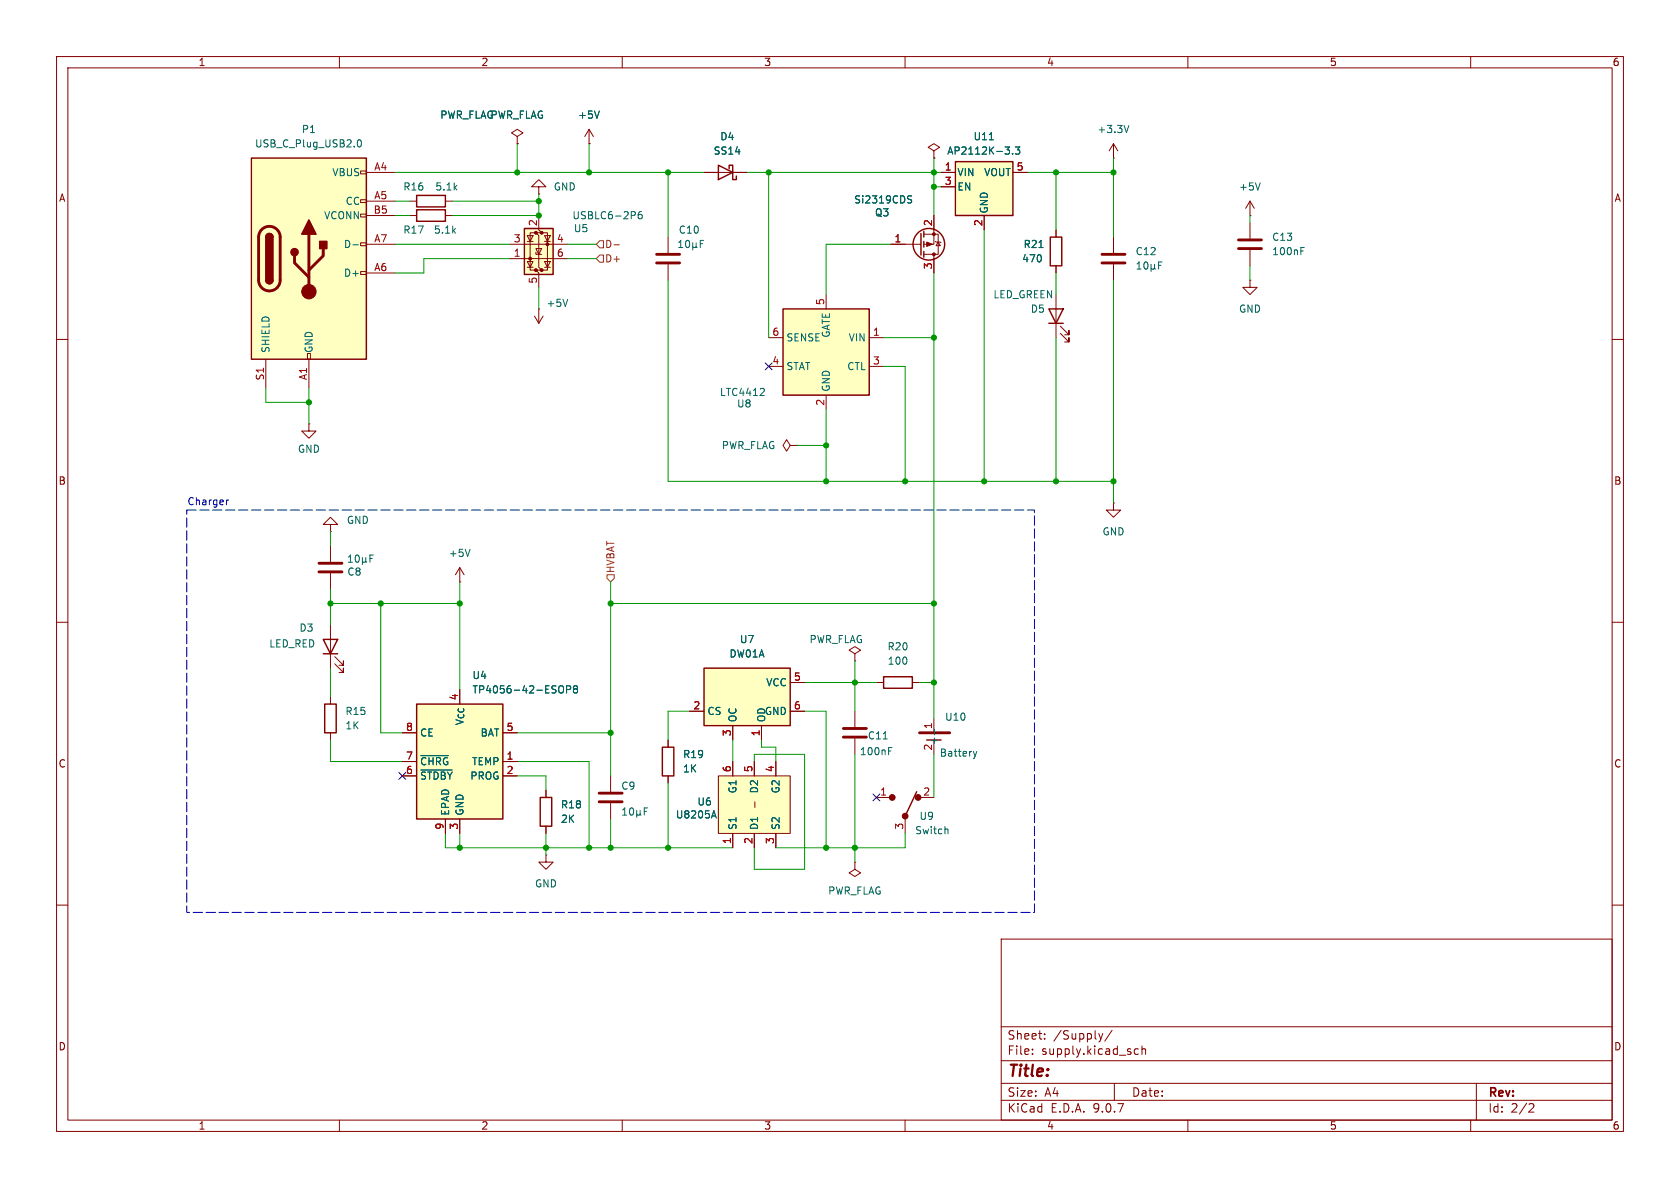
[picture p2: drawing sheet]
<svg xmlns="http://www.w3.org/2000/svg" width="297mm" height="210mm" viewBox="0 0 297 210" stroke-linecap="round" stroke-linejoin="round" font-family="sans-serif">
<g fill="none" stroke="#840000" stroke-width=".18">
<path d="M10 10h277v190h-277zM12 12h273v186h-273zM60 10v2M110 10v2M160 10v2M210 10v2M260 10v2M10 60h2M285 60h2M58.4 92.7h1.3l-1.3-1.3-1.3 1.3h1.3v1.3M58.4 94h.1M58.4 96.5v2.8"/>
<path d="M10 110h2M58.4 101.3v2.8M58.4 110.5v7.6M59.2 117.3l1.5 1.6v-.8v.8h-.8M59.2 116.1l1.5 1.5v-.8v.8h-.8M285 110h2M118.1 130.8v1.3M118.1 137.2v1.2M154.9 141h2.6M160 144.8v2.5M162.6 141h2.5M10 160h2"/>
<path d="M177 166h108v32h-108zM285 160h2M60 198v2M110 198v2M160 198v2M177 194.5h108M177 191.5h108M177 187.5h108M177 181.5h108M182.5 186.3v.1M182.5 185.5v.1M184.7 183.6v.1"/>
<path d="M184.7 182.8v.1M194.2 182.7l.4 1M194.6 183.7l-.1 .4M195 182.7l-.4 1M196.6 182.1l-1.3 2M197 191.5v3M200.5 186.1l.3 .3 .4-.1M201.2 185.5l-.4-.1-.3 .3M201.9 185.5l.2-.1 .4 .1v.9M201.9 184.9v1.5M210 198v2M260 198v2"/>
<path d="M261 191.5v6.5M270.5 195.1l.5 .1 .2 .3-1 1.1h1"/>
</g>
<g fill="#840000" stroke="#840000" stroke-width=".18">
<circle cx="157.7" cy="141" r=".51"/>
<circle cx="160" cy="144.3" r=".51"/>
<circle cx="162.3" cy="141" r=".51"/>
</g>
<path d="M57.1 113h2.6l-1.3 2.6zM57.1 115.6h2.6M117.1 132.1h2v5.1h-2zM162.1 140l-2.1 4.3" fill="none" stroke="#840000" stroke-width=".25"/>
<path d="M61.6 99.4h.7M61.6 98.5l.3-.4v1.3M62.9 98.2l.2-.1a.68 .68 0 0 1 .4 .7 .68 .68 0 0 1-.4 .6l-.2-.1-.1-.4zM64.1 99.2l.1 .2h.3l.2-.2M64.1 98.5v1.3M64.7 99.2l.2 .2M64.7 98.5v.7M65.4 98.7h.4M66 98.1h-.6v1.3M167.2 146.5l.4 .2v.7" fill="none" stroke="#006464" stroke-width=".18"/>
<path d="M56.4 99.6h4.1M56.4 101.1h4.1" fill="none" stroke="#840000" stroke-width=".51"/>
<path d="M127 137.2h12.7v10.1h-12.7z" fill="#ffffc2"/>
<g fill="none" stroke="#840000" stroke-width=".18">
<path d="M165.1 38.1v5.1h-1.8M157.5 43.2h5.3M163.3 41.4h2.6v3.6h-2.6M165.1 45v3.3M165.4 42.7l.1 .1h.7l.2 .1M165.9 42.8l.3 .6h-.7zM58.4 123.2v1.3M58.4 129.5v1.3M96.5 139.7v1.3M107.9 137.2v2.8M127 137.2h12.7v10.1h-12.7zM129.5 134.6v2.6"/>
<path d="M133.3 134.6v2.6M137.2 134.6v2.6M96.5 146.1v1.2M107.9 142v2.8M129.5 147.3v2.6M133.3 147.3v2.6M133.4 141.8v.9M137.2 147.3v2.6M151.1 152.4v1.3l1 .6-1 .6-1-.6 1-.6M151.1 152.4h.1"/>
</g>
<g fill="none" stroke="#006464" stroke-width=".18">
<path d="M160.6 35.2l.4 .1 .2 .2-.2 .3-.4 .1M160.6 34.7h.6M110.1 144.1h.7M110.1 143.2l.3-.4v1.3M111.5 142.9l.1-.1a.68 .68 0 0 1 .4 .7 .68 .68 0 0 1-.4 .6 .84 .84 0 0 1-.1-1.2zM112.6 143.9l.1 .2h.3l.2-.2M112.6 143.2v1.3M113.2 143.9l.1 .2M113.2 143.2v.7M113.9 143.4h.4M114.5 142.8h-.6v1.3M125.9 144.2h.6"/>
<path d="M126.2 143.3l.4 1.3"/>
</g>
<g fill="none" stroke="#840000" stroke-width=".25">
<path d="M162.8 41.3v3.8M163.3 40.9v1M163.3 42.7v1M163.3 44.5v1M57.4 124.5h2v5h-2zM95.5 141h2v5.1h-2z"/>
<circle cx="164.2" cy="43.2" r="2.79"/>
</g>
<g fill="#840000" stroke="#840000" stroke-width=".18">
<path d="M163.8 42.8l1 .4-1 .4z"/>
<circle cx="165.1" cy="45" r=".25"/>
<circle cx="165.1" cy="41.4" r=".25"/>
</g>
<path d="M105.9 140.2h4.1M105.9 141.7h4.1" fill="none" stroke="#840000" stroke-width=".51"/>
<path d="M73.7 124.5h15.2v20.3h-15.2z" fill="#ffffc2"/>
<path d="M156.2 119.6h5.1v2.1h-5.1zM73.7 124.5h15.2v20.3h-15.2z" fill="none" stroke="#840000" stroke-width=".25"/>
<g fill="none" stroke="#840000" stroke-width=".18">
<path d="M139.7 78.7l-.6 1.1-.7-1.1 .7-1 .6 1h1.3M141 78.7h.1M196.8 88.9v1.3h1.3l-1.3 1.2-1.2-1.2h1.2M196.8 88.9h.1M81.3 102.9h.1M81.3 100.3v2.6M81.3 100.3l-.8 1.3M81.3 100.3l.7 1.3M71.1 129.5h2.6M71.1 134.6h2.6M71.1 137.2h2.6M88.9 129.5h2.5"/>
<path d="M88.9 134.6h2.5M88.9 137.2h2.5M154.9 120.7h1.3M161.3 120.7h1.3M78.7 144.8v2.5M81.3 144.8v2.5"/>
</g>
<path d="M83.1 97.1l-.4 1.3M74.4 133.6h4.9M74.4 136.1h5.5M99.1 121.2a.43 .43 0 0 1 .5 .5v.4a.43 .43 0 0 1-.5 .4M100.2 121.9l.6-.1 .1-.1-.1-.3-.6-.2v1.3M101.6 121.8l-.2-.3 .2-.3h.3l.2 .3-.2 .3M101.6 121.8l-.2 .2v.4l.2 .1 .4-.1 .1-.1v-.3l-.2-.2M101.6 121.8h.3" fill="none" stroke="#006464" stroke-width=".18"/>
<path d="M124.5 118.1h15.2v10.2h-15.2z" fill="#ffffc2"/>
<path d="M124.5 118.1h15.2v10.2h-15.2z" fill="none" stroke="#840000" stroke-width=".25"/>
<g fill="none" stroke="#840000" stroke-width=".18">
<path d="M54.6 74.9v1.3h1.3l-1.3 1.3-1.3-1.3h1.3M54.6 74.9h.1M151.1 115.6l1-.7-1-.6-1 .6 1 .7v1.2M151.1 116.8h.1M121.9 125.7h2.6M129.5 128.3v2.5M134.6 128.3v2.5M139.7 120.7h2.5M139.7 125.7h2.5M151.1 125.7v2.8M151.1 130.6v2.8M96.5 151.1v1.3h1.3l-1.3 1.3-1.3-1.3h1.3"/>
<path d="M96.5 151.1h.1"/>
</g>
<path d="M149.1 130.3h4.1M149.1 128.8h4.1" fill="none" stroke="#840000" stroke-width=".51"/>
<path d="M156.1 130.6h.8M157.1 132.8h.4M157.1 132.2h.6" fill="none" stroke="#006464" stroke-width=".18"/>
<path d="M138.4 54.6h15.3v15.3h-15.3z" fill="#ffffc2"/>
<path d="M73.7 34.5h5v2.1h-5zM73.7 37.1h5v2h-5zM138.4 54.6h15.3v15.3h-15.3zM163.8 130.8h2.6" fill="none" stroke="#840000" stroke-width=".25"/>
<g fill="none" stroke="#840000" stroke-width=".18">
<path d="M72.4 35.6h1.3M72.4 38.1h1.3M78.7 35.6h1.3M78.7 38.1h1.3M95.2 33h1.3l-1.3-1.2-1.2 1.2h1.2v1.3M95.2 34.3h.1M94.5 55.9l.7 1.3M95.2 54.6h.1M95.2 54.6v2.6M96 55.9l-.8 1.3M135.9 59.7h2.5M146 52.1v2.5"/>
<path d="M153.7 59.7h2.5M135.9 64.8h2.5M146 69.9v2.5M153.7 64.8h2.5M165.1 127v2.5M165.1 130.8v2.6"/>
</g>
<path d="M100.4 52.9l-.5 1.3M134.9 68.7l.2 .2v.3l-.8 .7h.8M165.2 128.9v1M172.1 132.8l.3 .9M172.4 133.7l-.2 .3M172.7 132.8l-.3 .9" fill="none" stroke="#006464" stroke-width=".18"/>
<path d="M162.6 129.5h5.3" fill="none" stroke="#840000" stroke-width=".51"/>
<path d="M44.4 27.9h20.4v35.6h-20.4z" fill="#ffffc2"/>
<g fill="none" stroke="#840000" stroke-width=".18">
<path d="M63.8 30.2h1v.5h-1zM63.8 35.3h1v.5h-1zM63.8 37.8h1v.6h-1zM64.8 30.5h5M64.8 35.6h5M64.8 38.1h5M196.8 27.9h.1M196.8 25.4l-.7 1.3M196.8 25.4l.8 1.3M196.8 25.4v2.5M221 38.1h.1M221 35.6l-.8 1.2"/>
<path d="M221 35.6l.7 1.2M221 35.6v2.5M63.8 42.9h1v.5h-1zM63.8 48h1v.5h-1zM64.8 43.2h5M64.8 48.3h5M186.7 40.6v1.3M186.7 47v1.3M186.7 52.1v7.6M187.5 58.9l1.5 1.6v-.8v.8h-.8M187.5 57.7l1.5 1.5v-.8v.8h-.8M47 63.5v5.1"/>
<path d="M54.4 62.5h.5v1h-.5zM54.6 63.5v5.1"/>
</g>
<path d="M44.4 27.9h20.4v35.6h-20.4zM47 41.9a.64 .64 0 0 1 .6-.6 .64 .64 0 0 1 .7 .6M47 49.5a.64 .64 0 0 0 .6 .7 .64 .64 0 0 0 .7-.7M185.4 54.6h2.6l-1.3 2.6zM185.4 57.2h2.6M185.7 41.9h2v5.1h-2z" fill="none" stroke="#840000" stroke-width=".25"/>
<path d="M46.3 40.6a1.9 1.9 0 0 1 2-.4 1.9 1.9 0 0 1 1.2 1.7v7.6a1.91 1.91 0 0 1-1.9 1.9 1.91 1.91 0 0 1-1.9-1.9v-7.7l.2-.7zM52.1 45.2v1.3l2.5 2.5M54.6 41.4v10.2M57.1 43.9v1.3l-2.5 2.6" fill="none" stroke="#840000" stroke-width=".51"/>
<g fill="#840000" stroke="#840000" stroke-width=".25">
<path d="M47 41.9h1.3v7.6h-1.3z"/>
<path d="M47.2 41.5a.64 .64 0 0 1 .7-.2 .64 .64 0 0 1 .4 .6h-1.3z"/>
<path d="M47 49.5h1.3a.64 .64 0 0 1-.7 .7 .64 .64 0 0 1-.6-.7z"/>
<path d="M54.6 38.9l1.3 2.5h-2.6z"/>
<path d="M56.5 42.7h1.3v1.2h-1.3z"/>
<circle cx="52.1" cy="44.6" r=".63"/>
</g>
<circle cx="54.6" cy="51.6" r="1.27" fill="#840000" stroke="#840000" stroke-width=".18"/>
<path d="M63.3 24.8l.2-.1a.68 .68 0 0 1 .4 .6 .68 .68 0 0 1-.4 .7l-.2-.1-.1-.4zM199.6 22.2l-.5 1.2M222.8 32.3l-.4 1.3M62.4 43.3h1M183.7 43.8h.7" fill="none" stroke="#006464" stroke-width=".18"/>
<path d="M168.9 28.6h10.2v9.5h-10.2z" fill="#ffffc2"/>
<path d="M168.9 28.6h10.2v9.5h-10.2z" fill="none" stroke="#840000" stroke-width=".25"/>
<path d="M166.4 30.5h2.5M166.4 33h2.5M174 38.1v2.5M179.1 30.5h2.5M221 39.4v2.8M196.8 41.9v2.8M196.8 46.7v2.8M221 49.5v1.3h1.2l-1.2 1.3-1.3-1.3h1.3M221 49.5h.1M221 44.2v2.8" fill="none" stroke="#840000" stroke-width=".18"/>
<g fill="none" stroke="#006464" stroke-width=".18">
<path d="M174.9 24.7h.7M177.7 26h.8l-.5 .5M178.4 26.6v.5M179 27.1v.1M179.5 26h.8l-.4 .5 .3 .1v.5l-.2 .1-.5-.1M201 47.6h.7M201 46.7l.4-.4v1.3M202.3 46.4l.2-.1a.68 .68 0 0 1 .5 .6 .68 .68 0 0 1-.5 .7l-.2-.2-.1-.3zM203.5 47.4l.2 .2h.2l.2-.2M203.5 46.7v1.3M204.1 47.4l.2 .2M204.1 46.7v.7"/>
<path d="M204.8 46.9h.4M205.4 46.3h-.6v1.3M230 44.4h.4M230 43.8h.6"/>
</g>
<path d="M194.8 45h4.1M194.8 46.5h4.1M218.9 43.9h4.1M218.9 42.4h4.1" fill="none" stroke="#840000" stroke-width=".51"/>
<path d="M92.7 40.4h5.1v8.1h-5.1z" fill="#ffffc2"/>
<g fill="#840000" stroke="#840000" stroke-width=".18">
<circle cx="93.7" cy="45.7" r=".25"/>
<circle cx="94.7" cy="47.8" r=".25"/>
<circle cx="94.7" cy="41.1" r=".25"/>
<circle cx="95.8" cy="47.8" r=".25"/>
<circle cx="95.8" cy="41.1" r=".25"/>
<circle cx="96.8" cy="43.2" r=".25"/>
</g>
<g fill="none" stroke="#840000" stroke-width=".18">
<path d="M91.4 24.1l1.1-.6-1.1-.6-1 .6 1 .6v1.3M91.4 25.4h.1M95.2 38.1v2.5l.6 .5h-1.1l.5 .6v5.5l.6 .6h-1.1l.5 .5v2.5M104.1 25.4h.1M104.1 22.9l-.7 1.2M104.1 22.9l.8 1.2M104.1 22.9v2.5M124.5 30.5h7.6M165.1 26.7l1-.7-1-.6-1 .6 1 .7v1.2M165.1 27.9h.1M165.1 38.1v2.5M166.4 30.5h2.5"/>
<path d="M166.4 33h2.5M174 38.1v2.5M179.1 30.5h2.5M90.2 45.7h10.1M90.2 43.2h10.1M93.2 46.2h1l-.5 1zM93.2 41.7h1l-.5 1zM93.2 42.7h1M93.2 47.2h1M94.7 44.6v.4h1.1M94.7 43.9h1.1l-.6 1.1zM94.7 41.1h-1v6.7h1"/>
<path d="M95.8 41.1h1v6.7h-1M96.3 46.2h1l-.5 1zM96.3 41.7h1l-.5 1zM96.3 42.7h1M96.3 47.2h1M118.1 41.9v2.8M118.1 46.7v2.8M157.5 43.2h2.5M165.1 45.7v2.6M186.7 40.6v1.3M186.7 47v1.3M71.1 129.5h2.6"/>
<path d="M71.1 134.6h2.6M71.1 137.2h2.6M88.9 129.5h2.5M88.9 134.6h2.5M88.9 137.2h2.5M96.5 139.7v1.3M118.1 130.8v1.3M118.1 137.2v1.2M121.9 125.7h2.6M129.5 128.3v2.5M129.5 134.6v2.6M133.3 134.6v2.6"/>
<path d="M134.6 128.3v2.5M137.2 134.6v2.6M139.7 120.7h2.5M139.7 125.7h2.5M78.7 144.8v2.5M81.3 144.8v2.5M96.5 146.1v1.2M129.5 147.3v2.6M133.3 147.3v2.6M137.2 147.3v2.6"/>
</g>
<path d="M127 29.2l2.5 1.3-2.5 1.3zM128.9 29.8v-.6h.6v2.6h.7v-.7M92.7 40.4h5.1v8.1h-5.1z" fill="none" stroke="#840000" stroke-width=".25"/>
<g fill="none" stroke="#006464" stroke-width=".18">
<path d="M106 19.6l-.5 1.3M112.2 37.5l.1 .2-.1 .3M113.4 37.4l-.3 .1a.86 .86 0 0 0 0 1.2l.4-.1v-.5l-.2-.2-.4 .1-.1 .1M160.6 35.2l.4 .1 .2 .2-.2 .3-.4 .1M160.6 34.7h.6M174.9 24.7h.7M177.7 26h.8l-.5 .5M178.4 26.6v.5M179 27.1v.1M179.5 26h.8l-.4 .5 .3 .1v.5l-.2 .1-.5-.1M120 43.8h.7M120 42.9l.3-.4v1.3"/>
<path d="M121.4 42.6l.1-.1a.68 .68 0 0 1 .4 .6 .68 .68 0 0 1-.4 .7 .84 .84 0 0 1-.1-1.2zM122.5 43.6l.1 .2h.3l.2-.2M122.5 42.9v1.3M123.1 43.6l.2 .2M123.1 42.9v.7M123.8 43.1h.4M124.4 42.5h-.6v1.3M183.7 43.8h.7M74.4 133.6h4.9M74.4 136.1h5.5M99.1 121.2a.43 .43 0 0 1 .5 .5v.4a.43 .43 0 0 1-.5 .4M100.2 121.9l.6-.1 .1-.1-.1-.3-.6-.2v1.3"/>
<path d="M101.6 121.8l-.2-.3 .2-.3h.3l.2 .3-.2 .3M101.6 121.8l-.2 .2v.4l.2 .1 .4-.1 .1-.1v-.3l-.2-.2M101.6 121.8h.3M125.9 144.2h.6M126.2 143.3l.4 1.3"/>
</g>
<path d="M116.1 45h4M116.1 46.5h4" fill="none" stroke="#840000" stroke-width=".51"/>
<path d="M106 45.1h.7v1.3h-.7l-.6-.7zM106 42.5h.7v1.3h-.7l-.6-.6zM108.5 43.3h1M107.3 101.6h1.3v.6l-.7 .7-.6-.7z" fill="none" stroke="#725600" stroke-width=".18"/>
<g fill="none" stroke="#009600" stroke-width=".18">
<path d="M69.8 30.5h54.7M69.8 38.1h2.6M69.8 35.6h2.6M80 35.6h15.2M91.4 25.4v5.1M95.2 34.3v3.8h-15.2M104.1 25.4v5.1M118.1 30.5v11.4M132.1 30.5h34.3M135.9 30.5v29.2M165.1 27.9v10.2M165.1 33h1.3"/>
<path d="M181.6 30.5h15.2M186.7 30.5v10.1M196.8 27.9v14M221 38.1v1.3M69.8 43.2h20.4M90.2 45.7h-15.3v2.6h-5.1M95.2 50.8v3.8M100.3 43.2h5.1M100.3 45.7h5.1M118.1 49.5v35.6h78.7M156.2 59.7h8.9M157.5 43.2h-11.5v8.9"/>
<path d="M165.1 48.3v78.7M174 40.6v44.5M186.7 48.3v3.8M186.7 59.7v25.4M196.8 49.5v39.4M221 47v2.5M47 68.6v2.5h7.6M54.6 68.6v6.3M141 78.7h5M146 72.4v12.7M156.2 64.8h3.8v20.3M58.4 94v2.5"/>
<path d="M58.4 106.7h22.9M58.4 104.1v6.4M58.4 118.1v5.1M67.3 106.7v22.8h3.8M81.3 102.9v19M107.9 106.7h57.2M107.9 102.9v34.3M151.1 116.8v8.9M58.4 130.8v3.8h12.7M91.4 137.2h5.1v2.5M91.4 129.5h16.5M91.4 134.6h12.7v15.3"/>
<path d="M118.1 138.4v11.5M121.9 125.7h-3.8v5.1M129.5 130.8v3.8M133.3 134.6v-1.2h8.9v20.3h-8.9v-3.8M134.6 130.8v1.3h2.6v2.5M142.2 125.7h3.8v24.2M142.2 120.7h12.7M151.1 133.4v19M162.6 120.7h2.5M165.1 133.4v7.6M78.7 147.3v2.6h50.8M81.3 147.3v2.6"/>
<path d="M96.5 147.3v3.8M107.9 144.8v5.1M160 147.3v2.6h-22.8"/>
</g>
<path d="M135.3 64.2l1.2 1.2M136.5 64.2l-1.2 1.2M70.5 136.6l1.2 1.2M71.7 136.6l-1.2 1.2M154.3 140.4l1.2 1.2M155.5 140.4l-1.2 1.2" fill="none" stroke="#000084" stroke-width=".18"/>
<path d="M40.4 88.4l-.4 .2" fill="none" stroke="#0000c2" stroke-width=".18"/>
<path d="M33 90.2h149.9v71.1h-149.9z" fill="none" stroke="#0000c2" stroke-width=".18" stroke-dasharray="1.7 .6"/>
<g fill="#009600" stroke="#009600" stroke-width=".18">
<circle cx="58.4" cy="106.7" r=".46"/>
<circle cx="107.9" cy="106.7" r=".46"/>
<circle cx="67.3" cy="106.7" r=".46"/>
<circle cx="81.3" cy="106.7" r=".46"/>
<circle cx="54.6" cy="71.1" r=".46"/>
<circle cx="81.3" cy="149.9" r=".46"/>
<circle cx="165.1" cy="59.7" r=".46"/>
<circle cx="165.1" cy="33" r=".46"/>
<circle cx="135.9" cy="30.5" r=".46"/>
<circle cx="186.7" cy="85.1" r=".46"/>
<circle cx="174" cy="85.1" r=".46"/>
<circle cx="160" cy="85.1" r=".46"/>
<circle cx="146" cy="78.7" r=".46"/>
<circle cx="146" cy="85.1" r=".46"/>
<circle cx="165.1" cy="106.7" r=".46"/>
<circle cx="151.1" cy="120.7" r=".46"/>
<circle cx="165.1" cy="120.7" r=".46"/>
<circle cx="151.1" cy="149.9" r=".46"/>
<circle cx="146" cy="149.9" r=".46"/>
<circle cx="118.1" cy="149.9" r=".46"/>
<circle cx="107.9" cy="149.9" r=".46"/>
<circle cx="107.9" cy="129.5" r=".46"/>
<circle cx="96.5" cy="149.9" r=".46"/>
<circle cx="104.1" cy="149.9" r=".46"/>
<circle cx="95.2" cy="38.1" r=".46"/>
<circle cx="95.2" cy="35.6" r=".46"/>
<circle cx="91.4" cy="30.5" r=".46"/>
<circle cx="186.7" cy="30.5" r=".46"/>
<circle cx="165.1" cy="30.5" r=".46"/>
<circle cx="196.8" cy="85.1" r=".46"/>
<circle cx="196.8" cy="30.5" r=".46"/>
<circle cx="104.1" cy="30.5" r=".46"/>
<circle cx="118.1" cy="30.5" r=".46"/>
</g>
<text font-size="2.8" fill="#840000" x="178" y="190.9">Title:</text>
<g font-size="2.1" fill="#840000">
<text x="178" y="184">Sheet:</text>
<text x="186.2" y="184">/Supply/</text>
<text x="178" y="186.7">File:</text>
<text x="184.1" y="186.7">supply.kicad_sch</text>
<text x="178" y="196.9">KiCad</text>
<text x="178" y="194.1">Size:</text>
<text x="184.7" y="194.1">A4</text>
<text x="185.7" y="196.9">E.D.A.</text>
<text x="193.3" y="196.9">9.0.7</text>
<text x="200" y="194.1">Date:</text>
<text x="263" y="194.3">Rev:</text>
<text x="263" y="196.9">Id:</text>
<text x="267.1" y="196.9">2/2</text>
</g>
<g font-size="1.8" fill="#840000">
<text x="35" y="11.9">1</text>
<text x="85" y="11.9">2</text>
<text x="135" y="11.9">3</text>
<text x="185" y="11.9">4</text>
<text x="235" y="11.9">5</text>
<text x="285" y="11.9">6</text>
<text x="10.3" y="35.9">A</text>
<text x="285.3" y="35.9">A</text>
<text x="10.3" y="85.9">B</text>
<text x="285.3" y="85.9">B</text>
<text x="10.3" y="135.9">C</text>
<text x="285.3" y="135.9">C</text>
<text x="10.3" y="185.9">D</text>
<text x="285.3" y="185.9">D</text>
<text x="35" y="199.9">1</text>
<text x="85" y="199.9">2</text>
<text x="135" y="199.9">3</text>
<text x="185" y="199.9">4</text>
<text x="235" y="199.9">5</text>
<text x="285" y="199.9">6</text>
</g>
<g font-size="1.8" fill="#006464">
<text x="53.3" y="23.7">P1</text>
<text x="77.7" y="21.2">PWR_FLAG</text>
<text x="86.6" y="21.2">PWR_FLAG</text>
<text x="102.1" y="21.2">+5V</text>
<text x="193.9" y="23.7">+3.3V</text>
<text x="45" y="26.3">USB_C_Plug_USB2.0</text>
<text x="126.1" y="27.5">SS14</text>
<text x="127.2" y="25">D4</text>
<text x="167.4" y="27.5">AP2112K-3.3</text>
<text x="172" y="25">U11</text>
<text x="58.7" y="31.3">VBUS</text>
<text x="71.2" y="33.9">R16</text>
<text x="76.9" y="33.9">5.1k</text>
<text x="97.8" y="33.9">GND</text>
<text x="169.2" y="31.3">VIN</text>
<text x="169.2" y="33.9">EN</text>
<text x="173.9" y="31.3">VOUT</text>
<text x="218.9" y="33.9">+5V</text>
<text x="57.2" y="39">VCONN</text>
<text x="61" y="36.4">CC</text>
<text x="71.2" y="41.5">R17</text>
<text x="76.6" y="41.5">5.1k</text>
<text x="101.1" y="39">USBLC6-2P6</text>
<text x="101.4" y="41.2">U5</text>
<text x="119.9" y="41.5">C10</text>
<text x="150.9" y="36.2">Si2319CDS</text>
<text x="154.6" y="38.5">Q3</text>
<text x="174.9" y="37.8" transform="rotate(-90 174.9 37.8)">GND</text>
<text x="60.7" y="44">D-</text>
<text x="180.6" y="46.6">470</text>
<text x="180.9" y="44">R21</text>
<text x="200.7" y="45.3">C12</text>
<text x="224.8" y="45.3">100nF</text>
<text x="224.8" y="42.8">C13</text>
<text x="60.7" y="49.1">D+</text>
<text x="175.5" y="52.9">LED_GREEN</text>
<text x="96.5" y="54.5">+5V</text>
<text x="146.9" y="59.8" transform="rotate(-90 146.9 59.8)">GATE</text>
<text x="182.1" y="55.5">D5</text>
<text x="218.9" y="55.5">GND</text>
<text x="47.9" y="62.5" transform="rotate(-90 47.9 62.5)">SHIELD</text>
<text x="55.5" y="62.5" transform="rotate(-90 55.5 62.5)">GND</text>
<text x="138.9" y="60.6">SENSE</text>
<text x="138.9" y="65.6">STAT</text>
<text x="149.7" y="65.6">CTL</text>
<text x="149.9" y="60.6">VIN</text>
<text x="127.2" y="70.2">LTC4412</text>
<text x="146.9" y="69.3" transform="rotate(-90 146.9 69.3)">GND</text>
<text x="130.2" y="72.2">U8</text>
<text x="52.6" y="80.2">GND</text>
<text x="127.5" y="79.6">PWR_FLAG</text>
<text x="61.2" y="92.8">GND</text>
<text x="194.8" y="94.8">GND</text>
<text x="61.3" y="102">C8</text>
<text x="79.2" y="98.7">+5V</text>
<text x="52.8" y="111.9">D3</text>
<text x="130.7" y="113.9">U7</text>
<text x="143" y="113.9">PWR_FLAG</text>
<text x="47.5" y="114.7">LED_RED</text>
<text x="128.9" y="116.4">DW01A</text>
<text x="156.8" y="115.2">R20</text>
<text x="156.8" y="117.7">100</text>
<text x="83.4" y="122.8">TP4056-42-ESOP8</text>
<text x="83.4" y="120.2">U4</text>
<text x="135.4" y="121.5">VCC</text>
<text x="61" y="129.1">1K</text>
<text x="61" y="126.6">R15</text>
<text x="74.2" y="130.4">CE</text>
<text x="82.1" y="128.3" transform="rotate(-90 82.1 128.3)">V_{CC}</text>
<text x="84.9" y="130.4">BAT</text>
<text x="125" y="126.6">CS</text>
<text x="130.4" y="127.8" transform="rotate(-90 130.4 127.8)">OC</text>
<text x="135.1" y="126.6">GND</text>
<text x="135.5" y="127.8" transform="rotate(-90 135.5 127.8)">OD</text>
<text x="153.3" y="130.9">C11</text>
<text x="166" y="131.8" transform="rotate(-90 166 131.8)">+</text>
<text x="167" y="127.6">U10</text>
<text x="74.2" y="135.5">~{CHRG}</text>
<text x="83.4" y="135.5">TEMP</text>
<text x="120.7" y="136.8">1K</text>
<text x="120.7" y="134.2">R19</text>
<text x="151.9" y="133.7">100nF</text>
<text x="166" y="134">Battery</text>
<text x="74.2" y="138">~{STDBY} PROG</text>
<text x="99.1" y="143.1">R18</text>
<text x="109.7" y="139.8">C9</text>
<text x="123.2" y="142.6">U6</text>
<text x="130.4" y="140.4" transform="rotate(-90 130.4 140.4)">G1</text>
<text x="134.2" y="140.4" transform="rotate(-90 134.2 140.4)">D2</text>
<text x="138" y="140.4" transform="rotate(-90 138 140.4)">G2</text>
<text x="79.6" y="144.3" transform="rotate(-90 79.6 144.3)">EPAD</text>
<text x="82.1" y="144.3" transform="rotate(-90 82.1 144.3)">GND</text>
<text x="99.1" y="145.6">2K</text>
<text x="119.4" y="144.9">U8205A</text>
<text x="130.4" y="146.8" transform="rotate(-90 130.4 146.8)">S1</text>
<text x="134.2" y="146.8" transform="rotate(-90 134.2 146.8)">D1</text>
<text x="138" y="146.8" transform="rotate(-90 138 146.8)">S2</text>
<text x="161.7" y="147.7">Switch</text>
<text x="162.5" y="145.1">U9</text>
<text x="94.5" y="157.1">GND</text>
<text x="146.3" y="158.3">PWR_FLAG</text>
</g>
<g font-size="1.8" fill="#a90000">
<text x="66.1" y="30.2">A4</text>
<text x="66.1" y="35.3">A5</text>
<text x="166.9" y="30.2">1</text>
<text x="166.9" y="32.8">3</text>
<text x="179.6" y="30.2">5</text>
<text x="66" y="37.8">B5</text>
<text x="95" y="40.1" transform="rotate(-90 95 40.1)">2</text>
<text x="164.8" y="40.1" transform="rotate(-90 164.8 40.1)">2</text>
<text x="173.7" y="40.1" transform="rotate(-90 173.7 40.1)">2</text>
<text x="66.1" y="42.9">A7</text>
<text x="90.7" y="45.5">1</text>
<text x="90.7" y="42.9">3</text>
<text x="98.4" y="45.5">6</text>
<text x="98.4" y="42.9">4</text>
<text x="158" y="42.9">1</text>
<text x="164.8" y="47.7" transform="rotate(-90 164.8 47.7)">3</text>
<text x="66.1" y="48">A6</text>
<text x="95" y="50.2" transform="rotate(-90 95 50.2)">5</text>
<text x="136.5" y="59.4">6</text>
<text x="145.8" y="54" transform="rotate(-90 145.8 54)">5</text>
<text x="154.2" y="59.4">1</text>
<text x="136.5" y="64.5">4</text>
<text x="154.2" y="64.5">3</text>
<text x="46.7" y="67.4" transform="rotate(-90 46.7 67.4)">S1</text>
<text x="54.4" y="67.3" transform="rotate(-90 54.4 67.3)">A1</text>
<text x="145.8" y="71.8" transform="rotate(-90 145.8 71.8)">2</text>
<text x="81" y="123.9" transform="rotate(-90 81 123.9)">4</text>
<text x="122.5" y="125.5">2</text>
<text x="140.3" y="120.4">5</text>
<text x="140.3" y="125.5">6</text>
<text x="71.7" y="129.3">8</text>
<text x="89.5" y="129.3">5</text>
<text x="129.3" y="130.2" transform="rotate(-90 129.3 130.2)">3</text>
<text x="134.4" y="130.2" transform="rotate(-90 134.4 130.2)">1</text>
<text x="164.8" y="129" transform="rotate(-90 164.8 129)">1</text>
<text x="71.7" y="134.4">7</text>
<text x="71.7" y="136.9">6</text>
<text x="89.5" y="134.4">1</text>
<text x="89.5" y="136.9">2</text>
<text x="129.3" y="136.6" transform="rotate(-90 129.3 136.6)">6</text>
<text x="133.1" y="136.6" transform="rotate(-90 133.1 136.6)">5</text>
<text x="136.9" y="136.6" transform="rotate(-90 136.9 136.6)">4</text>
<text x="164.8" y="132.8" transform="rotate(-90 164.8 132.8)">2</text>
<text x="155.5" y="140.7">1</text>
<text x="163.1" y="140.7">2</text>
<text x="78.5" y="146.8" transform="rotate(-90 78.5 146.8)">9</text>
<text x="81" y="146.8" transform="rotate(-90 81 146.8)">3</text>
<text x="129.3" y="149.3" transform="rotate(-90 129.3 149.3)">1</text>
<text x="133.1" y="149.3" transform="rotate(-90 133.1 149.3)">2</text>
<text x="136.9" y="149.3" transform="rotate(-90 136.9 149.3)">3</text>
<text x="159.8" y="146.8" transform="rotate(-90 159.8 146.8)">3</text>
</g>
<g font-size="1.8" fill="#725600">
<text x="106.9" y="46.6">D+</text>
<text x="106.9" y="44">D-</text>
<text x="108.8" y="101.4" transform="rotate(-90 108.8 101.4)">HVBAT</text>
</g>
<text font-size="1.8" fill="#0000c2" x="33" y="89.5">Charger</text>
</svg>
